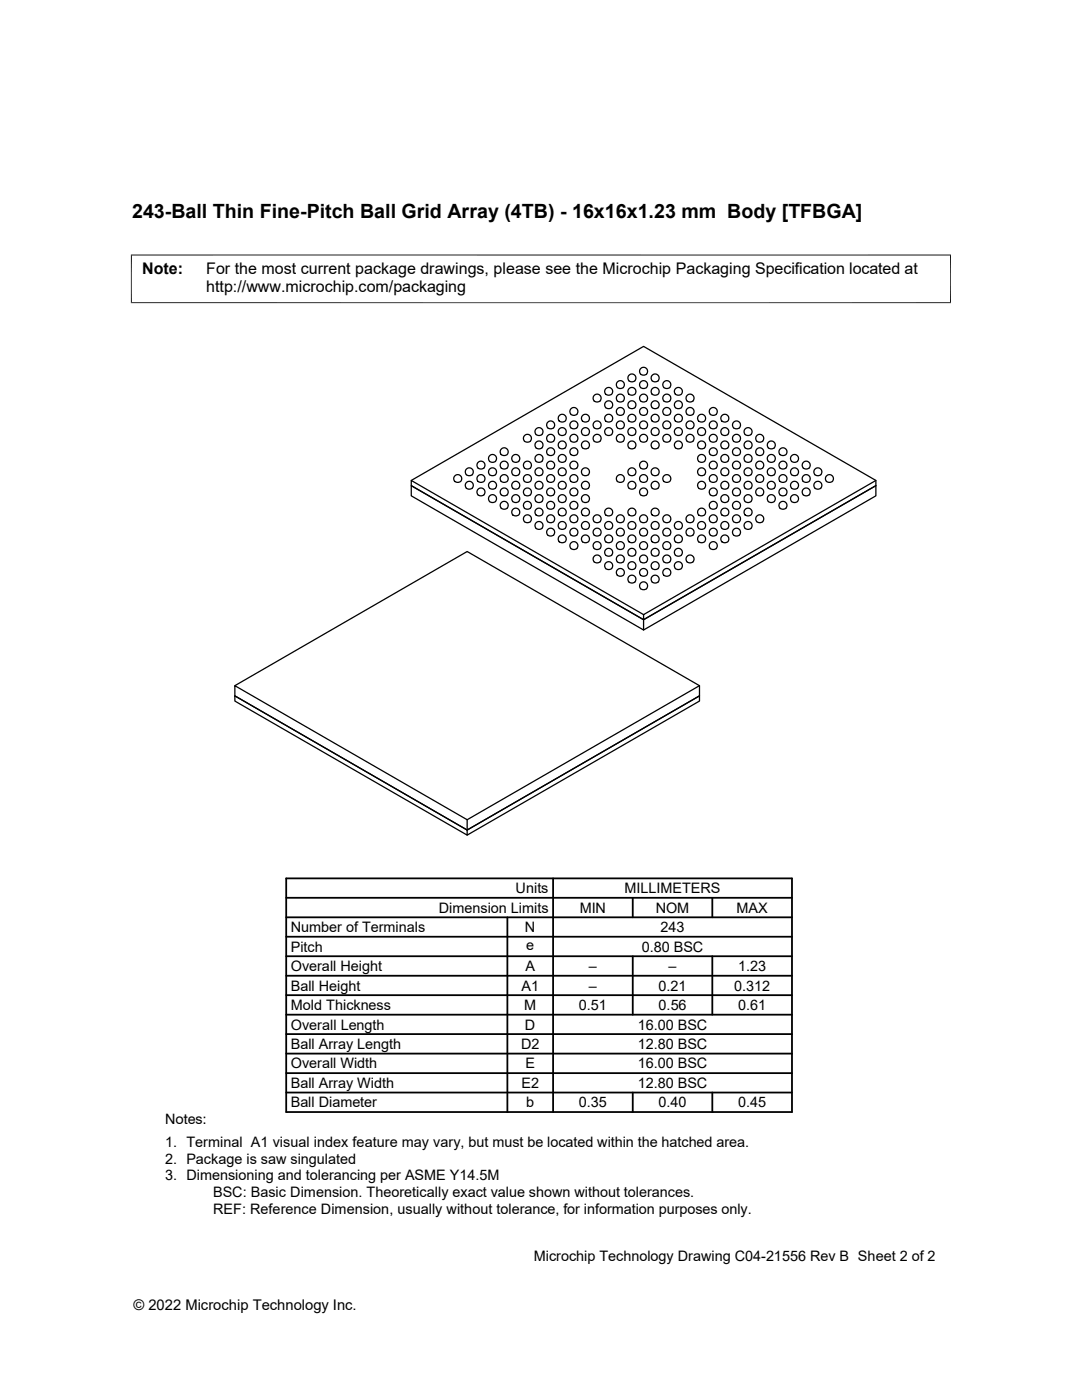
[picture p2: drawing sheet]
<svg xmlns="http://www.w3.org/2000/svg" width="216mm" height="279mm" viewBox="0 0 216 279" stroke-linecap="round" stroke-linejoin="round" font-family="sans-serif">
<g fill="none" stroke="#000" stroke-width=".25">
<path d="M125.5 76a.81 .81 0 0 1 0-1.1 .81 .81 0 0 1 1.2 0 .81 .81 0 0 1 0 1.1M125.5 76l.4 .2 .8-.2M130.1 76a.81 .81 0 0 1 .1-1.1 .81 .81 0 0 1 1.1 0 .81 .81 0 0 1 0 1.1M130.1 76l.5 .2 .7-.2M82.1 95.9l46.3-26.8 46.4 26.8v1l-46.4 26.8-46.3-26.8v2.1l46.3 26.7v-2l46.4-26.8v2.1l-46.4 26.7M95.4 98.7a.81 .81 0 0 1 0-1.1 .81 .81 0 0 1 1.1 0 .81 .81 0 0 1 .1 1.1M95.4 98.8l.4 .2 .8-.2M97.7 92.1a.81 .81 0 0 1 0-1.2 .81 .81 0 0 1 1.1 0 .81 .81 0 0 1 .1 1.2M97.7 92.1l.4 .2 .8-.2M100 98.7a.81 .81 0 0 1 0-1.1 .81 .81 0 0 1 1.2 0 .81 .81 0 0 1 0 1.1M100 98.8l.5 .2 .7-.2M102.3 92.1a.81 .81 0 0 1 0-1.2 .81 .81 0 0 1 1.2 0 .81 .81 0 0 1 0 1.2"/>
<path d="M102.3 92.1l.5 .2 .7-.2M104.6 98.7a.81 .81 0 0 1 .1-1.1 .81 .81 0 0 1 1.1 0 .81 .81 0 0 1 0 1.1M104.6 98.8l.5 .2 .7-.2M107 89.4a.81 .81 0 0 1 0-1.2 .81 .81 0 0 1 1.1 0 .81 .81 0 0 1 0 1.2M107 89.4l.4 .2 .7-.2M107 92.1a.81 .81 0 0 1 0-1.2 .81 .81 0 0 1 1.1 0 .81 .81 0 0 1 0 1.2M107 92.1l.4 .2 .7-.2M109.3 93.4a.81 .81 0 0 1 0-1.1 .81 .81 0 0 1 1.1 0 .81 .81 0 0 1 .1 1.1M109.3 93.4l.4 .2 .8-.2M109.3 98.7a.81 .81 0 0 1 0-1.1 .81 .81 0 0 1 1.1 0 .81 .81 0 0 1 .1 1.1M109.3 98.8l.4 .2 .8-.2M109.3 85.4a.81 .81 0 0 1 0-1.2 .81 .81 0 0 1 1.1 0 .81 .81 0 0 1 .1 1.2"/>
<path d="M109.3 85.4l.4 .2 .8-.2M111.6 92.1a.81 .81 0 0 1 0-1.2 .81 .81 0 0 1 1.1 0 .81 .81 0 0 1 .1 1.2M111.6 92.1l.4 .2 .8-.2M111.6 89.4a.81 .81 0 0 1 0-1.2 .81 .81 0 0 1 1.1 0 .81 .81 0 0 1 .1 1.2M111.6 89.4l.4 .2 .8-.2M113.9 93.4a.81 .81 0 0 1 0-1.1 .81 .81 0 0 1 1.2 0 .81 .81 0 0 1 0 1.1M113.9 93.4l.5 .2 .7-.2M113.9 98.7a.81 .81 0 0 1 0-1.1 .81 .81 0 0 1 1.2 0 .81 .81 0 0 1 0 1.1M113.9 98.8l.5 .2 .7-.2M113.9 82.7a.81 .81 0 0 1 0-1.1 .81 .81 0 0 1 1.2 0 .81 .81 0 0 1 0 1.1M113.9 82.7l.5 .2 .7-.2M113.9 85.4a.81 .81 0 0 1 0-1.2 .81 .81 0 0 1 1.2 0 .81 .81 0 0 1 0 1.2"/>
<path d="M113.9 85.4l.5 .2 .7-.2M116.2 89.4a.81 .81 0 0 1 .1-1.2 .81 .81 0 0 1 1.1 0 .81 .81 0 0 1 0 1.2M116.2 89.4l.5 .2 .7-.2M118.6 85.4a.81 .81 0 0 1 0-1.2 .81 .81 0 0 1 1.1 0 .81 .81 0 0 1 0 1.2M118.6 85.4l.4 .2 .7-.2M123.2 82.7a.81 .81 0 0 1 0-1.1 .81 .81 0 0 1 1.1 0 .81 .81 0 0 1 .1 1.1M123.2 82.7l.4 .2 .8-.2M123.2 85.4a.81 .81 0 0 1 0-1.2 .81 .81 0 0 1 1.1 0 .81 .81 0 0 1 .1 1.2M123.2 85.4l.4 .2 .8-.2M125.5 89.4a.81 .81 0 0 1 0-1.2 .81 .81 0 0 1 1.2 0 .81 .81 0 0 1 0 1.2M125.5 89.4l.4 .2 .8-.2M127.8 82.7a.81 .81 0 0 1 .1-1.1 .81 .81 0 0 1 1.1 0 .81 .81 0 0 1 0 1.1"/>
<path d="M127.8 82.7l.5 .2 .7-.2M127.8 98.7a.81 .81 0 0 1 .1-1.1 .81 .81 0 0 1 1.1 0 .81 .81 0 0 1 0 1.1M127.8 98.8l.5 .2 .7-.2M127.8 85.4a.81 .81 0 0 1 .1-1.2 .81 .81 0 0 1 1.1 0 .81 .81 0 0 1 0 1.2M127.8 85.4l.5 .2 .7-.2M130.1 89.4a.81 .81 0 0 1 .1-1.2 .81 .81 0 0 1 1.1 0 .81 .81 0 0 1 0 1.2M130.1 89.4l.5 .2 .7-.2M132.5 82.7a.81 .81 0 0 1 0-1.1 .81 .81 0 0 1 1.1 0 .81 .81 0 0 1 0 1.1M132.5 82.7l.4 .2 .7-.2M132.5 85.4a.81 .81 0 0 1 0-1.2 .81 .81 0 0 1 1.1 0 .81 .81 0 0 1 0 1.2M132.5 85.4l.4 .2 .7-.2M134.8 89.4a.81 .81 0 0 1 0-1.2 .81 .81 0 0 1 1.1 0 .81 .81 0 0 1 .1 1.2"/>
<path d="M134.8 89.4l.4 .2 .8-.2M137.1 82.7a.81 .81 0 0 1 0-1.1 .81 .81 0 0 1 1.2 0 .81 .81 0 0 1 0 1.1M137.1 82.7l.4 .2 .8-.2M137.1 85.4a.81 .81 0 0 1 0-1.2 .81 .81 0 0 1 1.2 0 .81 .81 0 0 1 0 1.2M137.1 85.4l.4 .2 .8-.2M139.4 89.4a.81 .81 0 0 1 0-1.2 .81 .81 0 0 1 1.2 0 .81 .81 0 0 1 0 1.2M139.4 89.4l.4 .2 .8-.2M139.4 92.1a.81 .81 0 0 1 0-1.2 .81 .81 0 0 1 1.2 0 .81 .81 0 0 1 0 1.2M139.4 92.1l.4 .2 .8-.2M141.7 82.7a.81 .81 0 0 1 .1-1.1 .81 .81 0 0 1 1.1 0 .81 .81 0 0 1 0 1.1M141.7 82.7l.5 .2 .7-.2M141.7 85.4a.81 .81 0 0 1 .1-1.2 .81 .81 0 0 1 1.1 0 .81 .81 0 0 1 0 1.2"/>
<path d="M141.7 85.4l.5 .2 .7-.2M141.7 98.7a.81 .81 0 0 1 .1-1.1 .81 .81 0 0 1 1.1 0 .81 .81 0 0 1 0 1.1M141.7 98.8l.5 .2 .7-.2M144 89.4a.81 .81 0 0 1 .1-1.2 .81 .81 0 0 1 1.1 0 .81 .81 0 0 1 0 1.2M144 89.4l.5 .2 .7-.2M144 92.1a.81 .81 0 0 1 .1-1.2 .81 .81 0 0 1 1.1 0 .81 .81 0 0 1 0 1.2M144 92.1l.5 .2 .7-.2M146.4 85.4a.81 .81 0 0 1 0-1.2 .81 .81 0 0 1 1.1 0 .81 .81 0 0 1 .1 1.2M146.4 85.4l.4 .2 .8-.2M146.4 93.4a.81 .81 0 0 1 0-1.1 .81 .81 0 0 1 1.1 0 .81 .81 0 0 1 .1 1.1M146.4 93.4l.4 .2 .8-.2M146.4 98.7a.81 .81 0 0 1 0-1.1 .81 .81 0 0 1 1.1 0 .81 .81 0 0 1 .1 1.1"/>
<path d="M146.4 98.8l.4 .2 .8-.2M148.7 89.4a.81 .81 0 0 1 0-1.2 .81 .81 0 0 1 1.1 0 .81 .81 0 0 1 .1 1.2M148.7 89.4l.4 .2 .8-.2M148.7 92.1a.81 .81 0 0 1 0-1.2 .81 .81 0 0 1 1.1 0 .81 .81 0 0 1 .1 1.2M148.7 92.1l.4 .2 .8-.2M151 93.4a.81 .81 0 0 1 0-1.1 .81 .81 0 0 1 1.2 0 .81 .81 0 0 1 0 1.1M151 93.4l.4 .2 .8-.2M151 98.7a.81 .81 0 0 1 0-1.1 .81 .81 0 0 1 1.2 0 .81 .81 0 0 1 0 1.1M151 98.8l.4 .2 .8-.2M153.3 89.4a.81 .81 0 0 1 0-1.2 .81 .81 0 0 1 1.2 0 .81 .81 0 0 1 0 1.2M153.3 89.4l.5 .2 .7-.2M153.3 92.1a.81 .81 0 0 1 0-1.2 .81 .81 0 0 1 1.2 0 .81 .81 0 0 1 0 1.2"/>
<path d="M153.3 92.1l.5 .2 .7-.2M155.6 93.4a.81 .81 0 0 1 .1-1.1 .81 .81 0 0 1 1.1 0 .81 .81 0 0 1 0 1.1M155.6 93.4l.5 .2 .7-.2M155.6 98.7a.81 .81 0 0 1 .1-1.1 .81 .81 0 0 1 1.1 0 .81 .81 0 0 1 0 1.1M155.6 98.8l.5 .2 .7-.2M157.9 92.1a.81 .81 0 0 1 .1-1.2 .81 .81 0 0 1 1.1 0 .81 .81 0 0 1 0 1.2M157.9 92.1l.5 .2 .7-.2M160.3 93.4a.81 .81 0 0 1 0-1.1 .81 .81 0 0 1 1.1 0 .81 .81 0 0 1 .1 1.1M160.3 93.4l.4 .2 .8-.2M160.3 98.7a.81 .81 0 0 1 0-1.1 .81 .81 0 0 1 1.1 0 .81 .81 0 0 1 .1 1.1M160.3 98.8l.4 .2 .8-.2M174.8 95.9l-46.4 26.8v1l-46.3-26.8v-1l46.3 26.8"/>
<path d="M97.7 100.1a.81 .81 0 0 1 0-1.1 .81 .81 0 0 1 1.1 0 .81 .81 0 0 1 .1 1.1M97.7 100.1l.4 .2 .8-.2M102.3 100.1a.81 .81 0 0 1 0-1.1 .81 .81 0 0 1 1.2 0 .81 .81 0 0 1 0 1.1M102.3 100.1l.5 .2 .7-.2M107 100.1a.81 .81 0 0 1 0-1.1 .81 .81 0 0 1 1.1 0 .81 .81 0 0 1 0 1.1M107 100.1l.4 .2 .7-.2M109.3 106.8a.81 .81 0 0 1 0-1.2 .81 .81 0 0 1 1.1 0 .81 .81 0 0 1 .1 1.2M109.3 106.8l.4 .2 .8-.2M111.6 100.1a.81 .81 0 0 1 0-1.1 .81 .81 0 0 1 1.1 0 .81 .81 0 0 1 .1 1.1M111.6 100.1l.4 .2 .8-.2M113.9 106.8a.81 .81 0 0 1 0-1.2 .81 .81 0 0 1 1.2 0 .81 .81 0 0 1 0 1.2M113.9 106.8l.5 .2 .7-.2"/>
<path d="M113.9 109.5a.81 .81 0 0 1 0-1.2 .81 .81 0 0 1 1.2 0 .81 .81 0 0 1 0 1.2M113.9 109.5l.5 .2 .7-.2M116.2 100.1a.81 .81 0 0 1 .1-1.1 .81 .81 0 0 1 1.1 0 .81 .81 0 0 1 0 1.1M116.2 100.1l.5 .2 .7-.2M118.6 106.8a.81 .81 0 0 1 0-1.2 .81 .81 0 0 1 1.1 0 .81 .81 0 0 1 0 1.2M118.6 106.8l.4 .2 .7-.2M118.6 109.5a.81 .81 0 0 1 0-1.2 .81 .81 0 0 1 1.1 0 .81 .81 0 0 1 0 1.2M118.6 109.5l.4 .2 .7-.2M120.9 113.5a.81 .81 0 0 1 0-1.2 .81 .81 0 0 1 1.1 0 .81 .81 0 0 1 0 1.2M120.9 113.5l.4 .2 .7-.2M123.2 106.8a.81 .81 0 0 1 0-1.2 .81 .81 0 0 1 1.1 0 .81 .81 0 0 1 .1 1.2M123.2 106.8l.4 .2 .8-.2"/>
<path d="M123.2 109.5a.81 .81 0 0 1 0-1.2 .81 .81 0 0 1 1.1 0 .81 .81 0 0 1 .1 1.2M123.2 109.5l.4 .2 .8-.2M125.5 113.5a.81 .81 0 0 1 0-1.2 .81 .81 0 0 1 1.2 0 .81 .81 0 0 1 0 1.2M125.5 113.5l.4 .2 .8-.2M125.5 116.1a.81 .81 0 0 1 0-1.1 .81 .81 0 0 1 1.2 0 .81 .81 0 0 1 0 1.1M125.5 116.2l.4 .2 .8-.2M127.8 106.8a.81 .81 0 0 1 .1-1.2 .81 .81 0 0 1 1.1 0 .81 .81 0 0 1 0 1.2M127.8 106.8l.5 .2 .7-.2M127.8 109.5a.81 .81 0 0 1 .1-1.2 .81 .81 0 0 1 1.1 0 .81 .81 0 0 1 0 1.2M127.8 109.5l.5 .2 .7-.2M130.1 113.5a.81 .81 0 0 1 .1-1.2 .81 .81 0 0 1 1.1 0 .81 .81 0 0 1 0 1.2M130.1 113.5l.5 .2 .7-.2"/>
<path d="M130.1 116.1a.81 .81 0 0 1 .1-1.1 .81 .81 0 0 1 1.1 0 .81 .81 0 0 1 0 1.1M130.1 116.2l.5 .2 .7-.2M132.5 106.8a.81 .81 0 0 1 0-1.2 .81 .81 0 0 1 1.1 0 .81 .81 0 0 1 0 1.2M132.5 106.8l.4 .2 .7-.2M132.5 109.5a.81 .81 0 0 1 0-1.2 .81 .81 0 0 1 1.1 0 .81 .81 0 0 1 0 1.2M132.5 109.5l.4 .2 .7-.2M134.8 113.5a.81 .81 0 0 1 0-1.2 .81 .81 0 0 1 1.1 0 .81 .81 0 0 1 .1 1.2M134.8 113.5l.4 .2 .8-.2M137.1 106.8a.81 .81 0 0 1 0-1.2 .81 .81 0 0 1 1.2 0 .81 .81 0 0 1 0 1.2M137.1 106.8l.4 .2 .8-.2M141.7 106.8a.81 .81 0 0 1 .1-1.2 .81 .81 0 0 1 1.1 0 .81 .81 0 0 1 0 1.2M141.7 106.8l.5 .2 .7-.2"/>
<path d="M141.7 109.5a.81 .81 0 0 1 .1-1.2 .81 .81 0 0 1 1.1 0 .81 .81 0 0 1 0 1.2M141.7 109.5l.5 .2 .7-.2M144 100.1a.81 .81 0 0 1 .1-1.1 .81 .81 0 0 1 1.1 0 .81 .81 0 0 1 0 1.1M144 100.1l.5 .2 .7-.2M146.4 106.8a.81 .81 0 0 1 0-1.2 .81 .81 0 0 1 1.1 0 .81 .81 0 0 1 .1 1.2M146.4 106.8l.4 .2 .8-.2M148.7 100.1a.81 .81 0 0 1 0-1.1 .81 .81 0 0 1 1.1 0 .81 .81 0 0 1 .1 1.1M148.7 100.1l.4 .2 .8-.2M153.3 100.1a.81 .81 0 0 1 0-1.1 .81 .81 0 0 1 1.2 0 .81 .81 0 0 1 0 1.1M153.3 100.1l.5 .2 .7-.2M157.9 100.1a.81 .81 0 0 1 .1-1.1 .81 .81 0 0 1 1.1 0 .81 .81 0 0 1 0 1.1M157.9 100.1l.5 .2 .7-.2"/>
<path d="M46.9 138.9l46.3 26.8v1l-46.3-26.8zM46.9 136.8l46.3-26.7 46.4 26.7v2.1l-46.4 26.8v-2.1l-46.3-26.8v2.1l46.3 26.8 46.4-26.8v1l-46.4 26.8M139.6 136.8l-46.4 26.8"/>
<circle cx="119.1" cy="79.5" r=".81"/>
<circle cx="121.4" cy="78.1" r=".8"/>
<circle cx="123.8" cy="76.8" r=".81"/>
<circle cx="123.8" cy="79.5" r=".81"/>
<circle cx="126.1" cy="78.1" r=".8"/>
<circle cx="128.4" cy="74.1" r=".81"/>
<circle cx="128.4" cy="76.8" r=".81"/>
<circle cx="128.4" cy="79.5" r=".81"/>
<circle cx="130.7" cy="78.1" r=".8"/>
<circle cx="133" cy="76.8" r=".81"/>
<circle cx="133" cy="79.5" r=".81"/>
<circle cx="135.4" cy="78.1" r=".8"/>
<circle cx="137.7" cy="79.5" r=".81"/>
<circle cx="91.3" cy="95.5" r=".8"/>
<circle cx="93.6" cy="94.2" r=".81"/>
<circle cx="93.6" cy="96.9" r=".81"/>
<circle cx="96" cy="92.8" r=".81"/>
<circle cx="96" cy="95.5" r=".8"/>
<circle cx="98.3" cy="94.2" r=".81"/>
<circle cx="98.3" cy="96.9" r=".81"/>
<circle cx="100.6" cy="92.8" r=".81"/>
<circle cx="100.6" cy="90.2" r=".8"/>
<circle cx="100.6" cy="95.5" r=".8"/>
<circle cx="102.9" cy="94.2" r=".81"/>
<circle cx="102.9" cy="96.9" r=".81"/>
<circle cx="105.2" cy="87.5" r=".81"/>
<circle cx="105.2" cy="92.8" r=".81"/>
<circle cx="105.2" cy="95.5" r=".8"/>
<circle cx="107.5" cy="94.2" r=".81"/>
<circle cx="107.5" cy="96.9" r=".81"/>
<circle cx="107.5" cy="86.2" r=".81"/>
<circle cx="109.9" cy="87.5" r=".81"/>
<circle cx="109.9" cy="90.2" r=".8"/>
<circle cx="109.9" cy="95.5" r=".8"/>
<circle cx="112.2" cy="94.2" r=".81"/>
<circle cx="112.2" cy="96.9" r=".81"/>
<circle cx="112.2" cy="86.2" r=".81"/>
<circle cx="112.2" cy="83.5" r=".8"/>
<circle cx="114.5" cy="87.5" r=".81"/>
<circle cx="114.5" cy="95.5" r=".8"/>
<circle cx="114.5" cy="90.2" r=".8"/>
<circle cx="116.8" cy="94.2" r=".81"/>
<circle cx="116.8" cy="96.9" r=".81"/>
<circle cx="116.8" cy="86.2" r=".81"/>
<circle cx="116.8" cy="83.5" r=".8"/>
<circle cx="119.1" cy="87.5" r=".81"/>
<circle cx="121.4" cy="86.2" r=".81"/>
<circle cx="121.4" cy="80.8" r=".81"/>
<circle cx="121.4" cy="83.5" r=".8"/>
<circle cx="123.8" cy="87.5" r=".81"/>
<circle cx="123.8" cy="95.5" r=".8"/>
<circle cx="126.1" cy="80.8" r=".81"/>
<circle cx="126.1" cy="94.2" r=".81"/>
<circle cx="126.1" cy="96.9" r=".81"/>
<circle cx="126.1" cy="86.2" r=".81"/>
<circle cx="126.1" cy="83.5" r=".8"/>
<circle cx="128.4" cy="92.8" r=".81"/>
<circle cx="128.4" cy="87.5" r=".81"/>
<circle cx="128.4" cy="95.5" r=".8"/>
<circle cx="130.7" cy="80.8" r=".81"/>
<circle cx="130.7" cy="94.2" r=".81"/>
<circle cx="130.7" cy="96.9" r=".81"/>
<circle cx="130.7" cy="86.2" r=".81"/>
<circle cx="130.7" cy="83.5" r=".8"/>
<circle cx="133" cy="87.5" r=".81"/>
<circle cx="133" cy="95.5" r=".8"/>
<circle cx="135.3" cy="80.8" r=".81"/>
<circle cx="135.3" cy="86.2" r=".81"/>
<circle cx="135.4" cy="83.5" r=".8"/>
<circle cx="137.7" cy="87.5" r=".81"/>
<circle cx="140" cy="86.2" r=".81"/>
<circle cx="140" cy="96.9" r=".81"/>
<circle cx="140" cy="94.2" r=".81"/>
<circle cx="140" cy="83.5" r=".8"/>
<circle cx="142.3" cy="87.5" r=".81"/>
<circle cx="142.3" cy="92.8" r=".81"/>
<circle cx="142.3" cy="90.2" r=".8"/>
<circle cx="142.3" cy="95.5" r=".8"/>
<circle cx="144.6" cy="86.2" r=".81"/>
<circle cx="144.6" cy="94.2" r=".81"/>
<circle cx="144.6" cy="96.9" r=".81"/>
<circle cx="144.6" cy="83.5" r=".8"/>
<circle cx="146.9" cy="87.5" r=".81"/>
<circle cx="147" cy="90.2" r=".8"/>
<circle cx="147" cy="95.5" r=".8"/>
<circle cx="149.3" cy="86.2" r=".81"/>
<circle cx="149.3" cy="94.2" r=".81"/>
<circle cx="149.3" cy="96.9" r=".81"/>
<circle cx="151.6" cy="87.5" r=".81"/>
<circle cx="151.6" cy="90.2" r=".8"/>
<circle cx="151.6" cy="95.5" r=".8"/>
<circle cx="153.9" cy="94.2" r=".81"/>
<circle cx="153.9" cy="96.9" r=".81"/>
<circle cx="156.2" cy="90.2" r=".8"/>
<circle cx="156.2" cy="95.5" r=".8"/>
<circle cx="158.5" cy="94.2" r=".81"/>
<circle cx="158.5" cy="96.9" r=".81"/>
<circle cx="160.9" cy="95.5" r=".8"/>
<circle cx="163.2" cy="94.2" r=".81"/>
<circle cx="163.2" cy="96.9" r=".81"/>
<circle cx="165.5" cy="95.5" r=".8"/>
<circle cx="100.6" cy="100.9" r=".81"/>
<circle cx="102.9" cy="102.2" r=".8"/>
<circle cx="105.2" cy="100.9" r=".81"/>
<circle cx="105.2" cy="103.6" r=".81"/>
<circle cx="107.5" cy="104.9" r=".81"/>
<circle cx="107.5" cy="102.2" r=".8"/>
<circle cx="109.9" cy="100.9" r=".81"/>
<circle cx="109.9" cy="103.6" r=".81"/>
<circle cx="112.2" cy="104.9" r=".81"/>
<circle cx="112.2" cy="102.2" r=".8"/>
<circle cx="112.2" cy="107.6" r=".8"/>
<circle cx="114.5" cy="100.9" r=".81"/>
<circle cx="114.5" cy="103.6" r=".81"/>
<circle cx="116.8" cy="104.9" r=".81"/>
<circle cx="116.8" cy="102.2" r=".8"/>
<circle cx="116.8" cy="107.6" r=".8"/>
<circle cx="119.1" cy="103.6" r=".81"/>
<circle cx="119.1" cy="111.6" r=".81"/>
<circle cx="121.4" cy="104.9" r=".81"/>
<circle cx="121.4" cy="110.2" r=".81"/>
<circle cx="121.4" cy="102.2" r=".8"/>
<circle cx="121.4" cy="107.6" r=".8"/>
<circle cx="123.8" cy="103.6" r=".81"/>
<circle cx="123.8" cy="111.6" r=".81"/>
<circle cx="123.8" cy="114.3" r=".8"/>
<circle cx="126.1" cy="104.9" r=".81"/>
<circle cx="126.1" cy="110.2" r=".81"/>
<circle cx="126.1" cy="102.2" r=".8"/>
<circle cx="126.1" cy="107.6" r=".8"/>
<circle cx="128.4" cy="103.6" r=".81"/>
<circle cx="128.4" cy="111.6" r=".81"/>
<circle cx="128.4" cy="116.9" r=".81"/>
<circle cx="128.4" cy="114.3" r=".8"/>
<circle cx="130.7" cy="104.9" r=".81"/>
<circle cx="130.7" cy="110.2" r=".81"/>
<circle cx="130.7" cy="102.2" r=".8"/>
<circle cx="130.7" cy="107.6" r=".8"/>
<circle cx="133" cy="111.6" r=".81"/>
<circle cx="133" cy="103.6" r=".81"/>
<circle cx="133" cy="114.3" r=".8"/>
<circle cx="135.3" cy="110.2" r=".81"/>
<circle cx="135.3" cy="104.9" r=".81"/>
<circle cx="135.4" cy="107.6" r=".8"/>
<circle cx="137.7" cy="111.6" r=".81"/>
<circle cx="137.7" cy="103.6" r=".81"/>
<circle cx="140" cy="104.9" r=".81"/>
<circle cx="140" cy="102.2" r=".8"/>
<circle cx="140" cy="107.6" r=".8"/>
<circle cx="142.3" cy="100.9" r=".81"/>
<circle cx="142.3" cy="103.6" r=".81"/>
<circle cx="144.6" cy="104.9" r=".81"/>
<circle cx="144.6" cy="102.2" r=".8"/>
<circle cx="144.6" cy="107.6" r=".8"/>
<circle cx="146.9" cy="103.6" r=".81"/>
<circle cx="146.9" cy="100.9" r=".81"/>
<circle cx="149.3" cy="104.9" r=".81"/>
<circle cx="149.3" cy="102.2" r=".8"/>
<circle cx="151.6" cy="103.6" r=".81"/>
<circle cx="156.2" cy="100.9" r=".81"/>
</g>
<path d="M26.1 50.9h163.7M26.2 50.8v9.7M189.7 50.8v9.7M26.1 60.4h163.7" fill="none" stroke="#000" stroke-width=".2"/>
<g fill="none" stroke="#000" stroke-width=".36">
<path d="M57.1 175.3h100.9v46.6h-100.9zM57.1 179.2h100.9M110.4 175.3v46.6M126.3 179.2v3.9M142.1 179.2v3.9M57.1 194.7h100.9M57.1 190.8h100.9M57.1 186.9h100.9M57.1 183.1h100.9M57.1 198.6h100.9M101.2 183.1v38.8M126.3 190.8v11.7"/>
<path d="M142.1 190.8v11.7M57.1 206.4h100.9M57.1 214.2h100.9M57.1 210.3h100.9M57.1 218h100.9M57.1 202.5h100.9M126.3 218v3.9M142.1 218v3.9"/>
</g>
<text font-size="3.9" x="26.4" y="43.5">243-Ball Thin Fine-Pitch Ball Grid Array (4TB) - 16x16x1.23 mm Body [TFBGA]</text>
<g font-size="3.2">
<text x="28.4" y="54.7">Note:</text>
<text x="41.1" y="58.3">http://www.microchip.com/packaging</text>
<text x="41.1" y="54.7">For the most current package drawings, please see the Microchip Packaging Specification located at</text>
</g>
<g font-size="2.9">
<text x="102.9" y="178.3">Units</text>
<text x="124.6" y="178.3">MILLIMETERS</text>
<text x="87.6" y="182.2">Dimension Limits</text>
<text x="115.7" y="182.2">MIN</text>
<text x="130.8" y="182.2">NOM</text>
<text x="147" y="182.2">MAX</text>
<text x="58" y="186">Number of Terminals</text>
<text x="58" y="189.9">Pitch</text>
<text x="104.8" y="186">N</text>
<text x="105" y="189.6">e</text>
<text x="128" y="189.9">0.80 BSC</text>
<text x="131.8" y="186">243</text>
<text x="58" y="193.8">Overall Height</text>
<text x="58" y="197.7">Ball Height</text>
<text x="104.1" y="197.7">A1</text>
<text x="104.8" y="193.8">A</text>
<text x="117.5" y="193.8">–</text>
<text x="117.5" y="197.7">–</text>
<text x="131.4" y="197.7">0.21</text>
<text x="133.4" y="193.8">–</text>
<text x="146.5" y="197.7">0.312</text>
<text x="147.3" y="193.8">1.23</text>
<text x="58" y="201.6">Mold Thickness</text>
<text x="104.6" y="201.6">M</text>
<text x="115.5" y="201.6">0.51</text>
<text x="131.4" y="201.6">0.56</text>
<text x="147.3" y="201.6">0.61</text>
<text x="58" y="205.5">Overall Length</text>
<text x="58" y="209.4">Ball Array Length</text>
<text x="104" y="209.4">D2</text>
<text x="104.8" y="205.5">D</text>
<text x="127.3" y="205.5">16.00 BSC</text>
<text x="127.3" y="209.4">12.80 BSC</text>
<text x="58" y="213.2">Overall Width</text>
<text x="104.8" y="213.2">E</text>
<text x="127.3" y="213.2">16.00 BSC</text>
<text x="58" y="221">Ball Diameter</text>
<text x="58" y="217.1">Ball Array Width</text>
<text x="104" y="217.1">E2</text>
<text x="105" y="221">b</text>
<text x="115.5" y="221">0.35</text>
<text x="127.3" y="217.1">12.80 BSC</text>
<text x="131.4" y="221">0.40</text>
<text x="147.3" y="221">0.45</text>
<text x="32.9" y="224.4">Notes:</text>
<text x="32.9" y="229">1. Terminal A1 visual index feature may vary, but must be located within the hatched area.</text>
<text x="32.9" y="232.3">2. Package is saw singulated</text>
<text x="32.9" y="235.6">3. Dimensioning and tolerancing per ASME Y14.5M</text>
<text x="42.5" y="238.9">BSC: Basic Dimension. Theoretically exact value shown without tolerances.</text>
<text x="42.5" y="242.2">REF: Reference Dimension, usually without tolerance, for information purposes only.</text>
<text x="106.5" y="251.7">Microchip Technology Drawing C04-21556 Rev B Sheet 2 of 2</text>
<text x="26.6" y="261.3">© 2022 Microchip Technology Inc.</text>
</g>
</svg>
